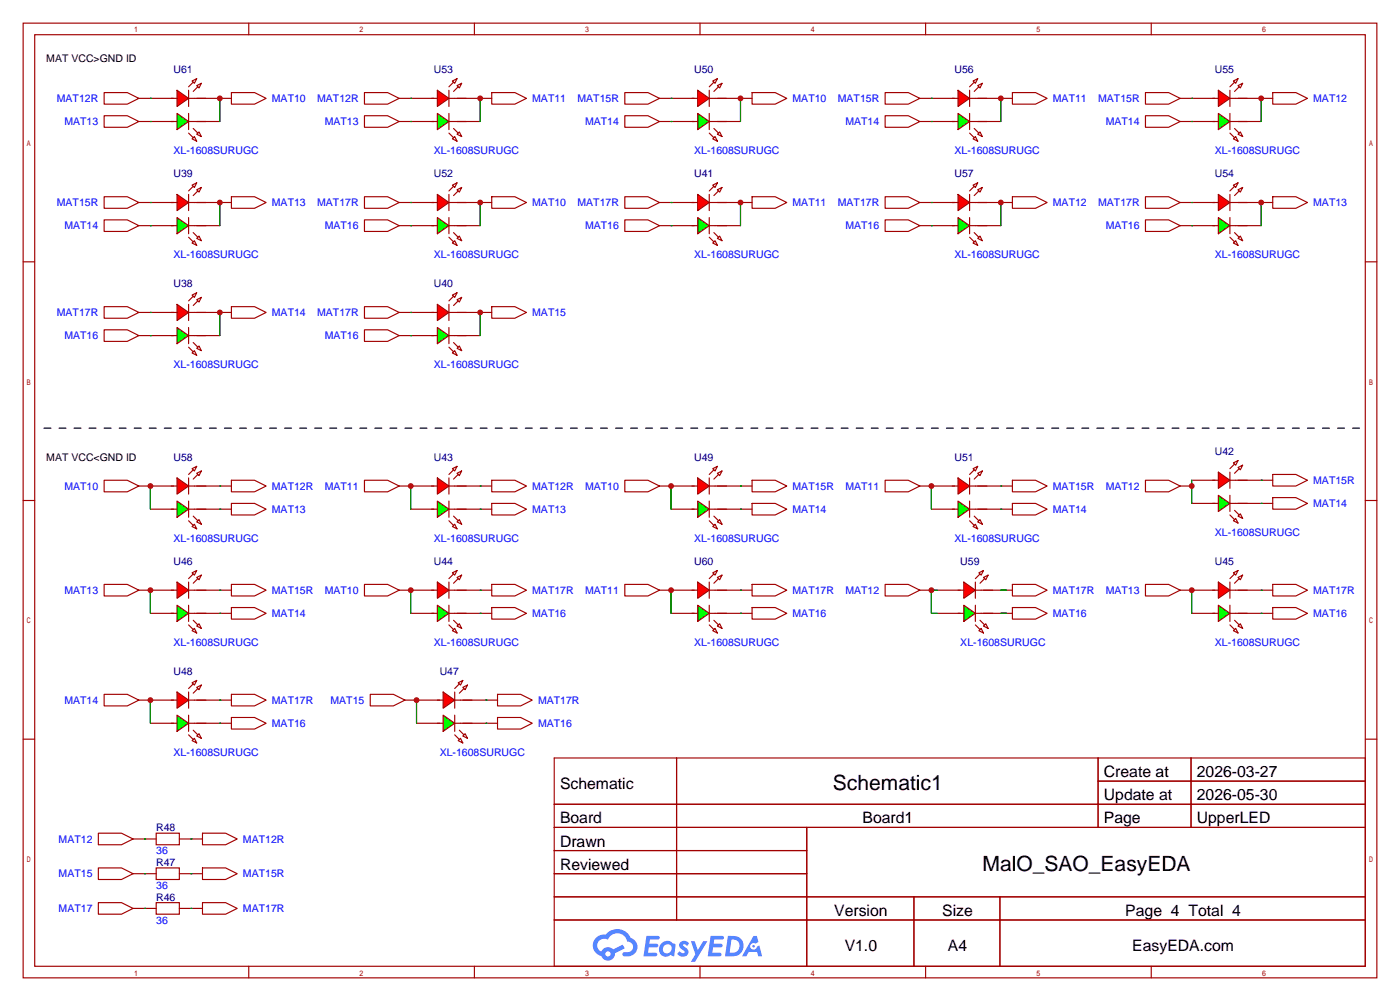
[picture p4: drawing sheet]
<svg xmlns="http://www.w3.org/2000/svg" width="307mm" height="220mm" viewBox="0 0 307 220" stroke-linecap="round" stroke-linejoin="round" font-family="sans-serif">
<g fill="none" stroke="#a10000" stroke-width=".25">
<path d="M5.1 5.1h297.2v209.5h-297.2zM7.6 7.6h292.1v204.5h-292.1zM54.6 5.1v2.5M104.1 5.1v2.5M153.7 5.1v2.5M203.2 5.1v2.5M252.7 5.1v2.5M5.1 57.5h2.5M299.7 57.5h2.6M5.1 109.9h2.5M299.7 109.9h2.6M5.1 162.2h2.5"/>
<path d="M121.7 166.4h178v45.7h-178zM121.7 176.5h178M148.5 166.4v35.5M241.1 166.4v15.2M241.1 171.4h58.6M261.5 166.4v15.2M299.7 162.2h2.6M121.7 181.6h178M121.7 186.7h55.4M121.7 196.8h178M121.7 191.8h55.4M177.1 181.6v30.5"/>
<path d="M200.6 196.8v15.3M219.5 196.8v15.3M54.6 212.1v2.5M104.1 212.1v2.5M121.7 201.9h178M153.7 212.1v2.5M203.2 212.1v2.5M252.7 212.1v2.5"/>
</g>
<g fill="#5487ff">
<path d="M149.4 206.8a1.3 1.3 0 0 1 1.8 .3l-.4 .6a.54 .54 0 0 0-.9-.3l.2 .3a1.28 1.28 0 0 1 .7 2 1.53 1.53 0 0 1-2.1-.3l.5-.6 .8 .4a.31 .31 0 0 0 .3-.2 .31 .31 0 0 0-.3-.4 1.12 1.12 0 0 1-.6-1.8z"/>
<path d="M151.7 206.6h.8l.7 2 1.2-2h.9l-2.7 4.5h-.9l1-1.6z"/>
<path d="M141.9 205.4h2.3a.46 .46 0 0 1 .5 .1 .46 .46 0 0 1 .1 .5l-.4 .2h-1.7l-.2 .9h1.7a.4 .4 0 0 1 .3 .5 .4 .4 0 0 1-.4 .3h-1.7l-.1 1.2h1.3a.46 .46 0 0 1 .5 .1 .46 .46 0 0 1 .1 .5l-.3 .2h-2.6z"/>
<path d="M156 205.4h2.3a.47 .47 0 0 1 .5 .1 .47 .47 0 0 1 .1 .5l-.4 .2h-1.7l-.1 .9h1.6a.4 .4 0 0 1 .3 .5 .4 .4 0 0 1-.4 .3h-1.7l-.1 1.2h1.3a.46 .46 0 0 1 .5 .1 .46 .46 0 0 1 .2 .5l-.4 .2h-2.6z"/>
<path d="M165.4 205.4h.7l.4 1.4-.6 .3a.75 .75 0 0 0-1.2 .3 .75 .75 0 0 0 .5 1.1 .75 .75 0 0 0 1-.7l.5-.3 .6 2.4h-.8l-.3-1h-1.8l-.6 1h-.9z"/>
<path d="M159.8 205.4l-.6 4.5h1.4a2.27 2.27 0 0 0 2.6-2.3 2.27 2.27 0 0 0-2.7-2.2zM160.6 206.2a1.5 1.5 0 0 1 1.8 1.5 1.5 1.5 0 0 1-2 1.4h-.2z"/>
<path d="M145.2 207.1a1.6 1.6 0 0 0-.3 2.2 1.6 1.6 0 0 0 2.3 .2l.8 .4 .3-2.5-.2-.2-.4-.1a1.58 1.58 0 0 0-2.5 0zM145.8 207.6a.98 .98 0 0 1 1.6 .4 .98 .98 0 0 1-1 1.3 .94 .94 0 0 1-.9-.7 .94 .94 0 0 1 .3-1z"/>
<path d="M130.9 205.8a2.37 2.37 0 0 0 1.1 4 1.54 1.54 0 0 0 1.8 1 1.54 1.54 0 0 0 1.2-1.6l2.2-1.1-.5-.7-2.1 1a1.57 1.57 0 0 0-2.6 .5 1.5 1.5 0 0 1-.7-2.1 1.5 1.5 0 0 1 2.2-.5 2.23 2.23 0 0 1 2.2-1.5 2.23 2.23 0 0 1 2 1.9 1.16 1.16 0 0 1 1.3 1.1 1.16 1.16 0 0 1-1.1 1.2h-.7a.47 .47 0 0 0-.6 .4 .47 .47 0 0 0 .5 .5 2.17 2.17 0 0 0 2.5-.9 2.17 2.17 0 0 0-.4-2.7l-.8-.4a3.2 3.2 0 0 0-5.4-.8l-1.1 .1zM132.9 209.4a.6 .6 0 0 1 1.2 0 .6 .6 0 0 1-1.2 0z"/>
<circle cx="165.4" cy="207.7" r=".28"/>
</g>
<path d="M271.3 21.6h2.5" fill="none" stroke="#a10000" stroke-width=".25"/>
<path d="M267.5 19.8l2.5 1.8-2.5 1.8z" fill="#f00" stroke="#a10000" stroke-width=".25"/>
<g fill="none" stroke="#a10000" stroke-width=".25">
<path d="M270 19.8v3.6M270.8 17.8l1-.5-.5 1zM271 18l-1 1M271.8 18.8l1-.5-.5 1zM272 19l-1 1.1M266.2 21.6h1.3M266.2 26.7h1.3M270 24.9v3.5M270 21.6h1.3M270 29.2l1 1M270 26.7h1.3M270.8 30.5l.5-.5 .5 1z"/>
<path d="M271 28.2l1 1M271.8 29.5l.5-.5 .5 1z"/>
</g>
<path d="M267.5 24.9l2.5 1.8-2.5 1.7z" fill="#0f0" stroke="#a10000" stroke-width=".25"/>
<path d="M22.9 20.3h5l2.6 1.3-2.6 1.3h-5zM30.5 21.6h2.5M214.1 21.6h2.6M261.6 26.7h5.1M261.6 21.6h5.1M271.3 26.7h5.6M271.8 21.6h5.1" fill="none" stroke="#a10000" stroke-width=".25"/>
<path d="M210.3 19.8l2.6 1.8-2.6 1.8z" fill="#f00" stroke="#a10000" stroke-width=".25"/>
<g fill="none" stroke="#a10000" stroke-width=".25">
<path d="M212.9 19.8v3.6M213.6 17.8l1-.5-.5 1zM213.9 18l-1 1M214.6 18.8l1-.5-.5 1zM214.9 19l-1 1.1M209 21.6h1.3M209 26.7h1.3M212.9 24.9v3.5M212.9 21.6h1.2M212.9 29.2l1 1M212.9 26.7h1.2M213.6 30.5l.5-.5 .5 1z"/>
<path d="M213.9 28.2l1 1M214.6 29.5l.5-.5 .5 1z"/>
</g>
<path d="M210.3 24.9l2.6 1.8-2.6 1.7z" fill="#0f0" stroke="#a10000" stroke-width=".25"/>
<path d="M99.8 21.6h2.6M204.5 26.7h5M204.5 21.6h5M214.1 26.7h5.6M214.6 21.6h5.1" fill="none" stroke="#a10000" stroke-width=".25"/>
<path d="M96 19.8l2.6 1.8-2.6 1.8z" fill="#f00" stroke="#a10000" stroke-width=".25"/>
<g fill="none" stroke="#a10000" stroke-width=".25">
<path d="M98.6 19.8v3.6M99.3 17.8l1-.5-.5 1zM99.6 18l-1 1M100.3 18.8l1-.5-.5 1zM100.6 19l-1 1.1M94.7 21.6h1.3M94.7 26.7h1.3M98.6 24.9v3.5M98.6 21.6h1.2M98.6 29.2l1 1M98.6 26.7h1.2M99.3 30.5l.5-.5 .5 1z"/>
<path d="M99.6 28.2l1 1M100.3 29.5l.5-.5 .5 1z"/>
</g>
<path d="M96 24.9l2.6 1.8-2.6 1.7z" fill="#0f0" stroke="#a10000" stroke-width=".25"/>
<path d="M42.7 21.6h2.5M90.2 26.7h5M90.2 21.6h5M99.8 26.7h5.6M100.3 21.6h5.1" fill="none" stroke="#a10000" stroke-width=".25"/>
<path d="M38.9 19.8l2.5 1.8-2.5 1.8z" fill="#f00" stroke="#a10000" stroke-width=".25"/>
<g fill="none" stroke="#a10000" stroke-width=".25">
<path d="M41.4 19.8v3.6M42.2 17.8l1-.5-.5 1zM42.4 18l-1 1M43.2 18.8l1-.5-.5 1zM43.4 19l-1 1.1M37.6 21.6h1.3M37.6 26.7h1.3M41.4 24.9v3.5M41.4 21.6h1.3M41.4 29.2l1 1M41.4 26.7h1.3M42.2 30.5l.5-.5 .5 1z"/>
<path d="M42.4 28.2l1 1M43.2 29.5l.5-.5 .5 1z"/>
</g>
<path d="M38.9 24.9l2.5 1.8-2.5 1.7z" fill="#0f0" stroke="#a10000" stroke-width=".25"/>
<path d="M33 26.7h5.1M33 21.6h5.1M42.7 26.7h5.6M43.2 21.6h5.1M157 21.6h2.5" fill="none" stroke="#a10000" stroke-width=".25"/>
<path d="M153.2 19.8l2.5 1.8-2.5 1.8z" fill="#f00" stroke="#a10000" stroke-width=".25"/>
<g fill="none" stroke="#a10000" stroke-width=".25">
<path d="M155.7 19.8v3.6M156.5 17.8l1-.5-.5 1zM156.7 18l-1 1M157.5 18.8l1-.5-.5 1zM157.7 19l-1 1.1M151.9 21.6h1.3M151.9 26.7h1.3M155.7 24.9v3.5M155.7 21.6h1.3M155.7 29.2l1 1M155.7 26.7h1.3M156.5 30.5l.5-.5 .5 1z"/>
<path d="M156.7 28.2l1 1M157.5 29.5l.5-.5 .5 1z"/>
</g>
<path d="M153.2 24.9l2.5 1.8-2.5 1.7z" fill="#0f0" stroke="#a10000" stroke-width=".25"/>
<g fill="none" stroke="#a10000" stroke-width=".25">
<path d="M22.9 25.4h5l2.6 1.3-2.6 1.2h-5zM30.5 26.7h2.5M48.3 21.6h2.5M50.8 20.3h5.1l2.5 1.3-2.5 1.3h-5.1zM80 20.3h5.1l2.5 1.3-2.5 1.3h-5.1zM80 25.4h5.1l2.5 1.3-2.5 1.2h-5.1zM87.6 26.7h2.6M87.6 21.6h2.6M105.4 21.6h2.5M107.9 20.3h5.1l2.6 1.3-2.6 1.3h-5.1zM137.2 20.3h5l2.6 1.3-2.6 1.3h-5zM137.2 25.4h5l2.6 1.3-2.6 1.2h-5z"/>
<path d="M144.8 26.7h7.6M144.8 21.6h7.6M157 26.7h5.6M157.5 21.6h7.6M165.1 20.3h5.1l2.5 1.3-2.5 1.3h-5.1zM194.3 20.3h5.1l2.5 1.3-2.5 1.3h-5.1zM194.3 25.4h5.1l2.5 1.3-2.5 1.2h-5.1zM201.9 26.7h2.6M201.9 21.6h2.6M219.7 21.6h2.5M222.2 20.3h5.1l2.6 1.3-2.6 1.3h-5.1zM251.5 20.3h5l2.6 1.3-2.6 1.3h-5z"/>
<path d="M251.5 25.4h5l2.6 1.3-2.6 1.2h-5zM259.1 26.7h2.5M259.1 21.6h2.5M276.9 21.6h2.5M279.4 20.3h5.1l2.5 1.3-2.5 1.3h-5.1zM42.7 44.4h2.5M21.6 182.9h5.1l2.5 1.2-2.5 1.3h-5.1zM21.6 190.5h5.1l2.5 1.3-2.5 1.2h-5.1zM21.6 198.1h5.1l2.5 1.3-2.5 1.3h-5.1zM29.2 184.1h5.1M29.2 191.8h5.1M29.2 199.4h5.1"/>
<path d="M34.3 182.9h5.1v2.5h-5.1zM34.3 190.5h5.1v2.5h-5.1zM34.3 198.1h5.1v2.6h-5.1zM39.4 184.1h5M39.4 191.8h5M39.4 199.4h5M44.4 182.9h5.1l2.6 1.2-2.6 1.3h-5.1zM44.4 190.5h5.1l2.6 1.3-2.6 1.2h-5.1zM44.4 198.1h5.1l2.6 1.3-2.6 1.3h-5.1z"/>
</g>
<g fill="none" stroke="#008700" stroke-width=".25">
<path d="M33 21.6h.1M33 26.7h.1M48.3 21.6v5.1M90.2 21.6h.1M90.2 26.7h.1M105.4 21.6v5.1M147.3 21.6h.1M147.3 26.7h.1M162.6 21.6v5.1M204.5 21.6h.1M204.5 26.7h.1M219.7 21.6v5.1"/>
<path d="M261.6 21.6h.1M261.6 26.7h.1M276.9 21.6v5.1M31.7 184.1h.1M31.7 191.8h.1M31.7 199.4h.1M41.9 184.1h.1M41.9 191.8h.1M41.9 199.4h.1"/>
</g>
<path d="M38.9 42.7l2.5 1.7-2.5 1.8z" fill="#f00" stroke="#a10000" stroke-width=".25"/>
<g fill="none" stroke="#a10000" stroke-width=".25">
<path d="M37.6 44.4h1.3M37.6 49.5h1.3M41.4 42.7v3.5M41.4 47.8v3.5M41.4 44.4h1.3M41.4 52.1l1 1M41.4 49.5h1.3M42.2 40.6l1-.5-.5 1zM42.2 53.3l.5-.5 .5 1zM42.4 40.9l-1 1M42.4 51.1l1 1M43.2 41.7l1-.6-.5 1.1z"/>
<path d="M43.4 41.9l-1 1M43.7 51.8l.5 1-1-.5z"/>
</g>
<path d="M38.9 47.8l2.5 1.7-2.5 1.8z" fill="#0f0" stroke="#a10000" stroke-width=".25"/>
<path d="M22.9 43.2h5l2.6 1.2-2.6 1.3h-5zM22.9 48.3h5l2.6 1.2-2.6 1.3h-5zM30.5 49.5h7.6M30.5 44.4h7.6M42.7 49.5h5.6M43.2 44.4h7.6M50.8 43.2h5.1l2.5 1.2-2.5 1.3h-5.1zM99.8 44.4h2.6" fill="none" stroke="#a10000" stroke-width=".25"/>
<path d="M33 44.4h.1M33 49.5h.1M48.3 44.4v5.1" fill="none" stroke="#008700" stroke-width=".25"/>
<path d="M96 42.7l2.6 1.7-2.6 1.8z" fill="#f00" stroke="#a10000" stroke-width=".25"/>
<g fill="none" stroke="#a10000" stroke-width=".25">
<path d="M94.7 44.4h1.3M94.7 49.5h1.3M98.6 42.7v3.5M98.6 47.8v3.5M98.6 44.4h1.2M98.6 52.1l1 1M98.6 49.5h1.2M99.3 40.6l1-.5-.5 1zM99.3 53.3l.5-.5 .5 1zM99.6 40.9l-1 1M99.6 51.1l1 1M100.3 41.7l1-.6-.5 1.1z"/>
<path d="M100.3 52.3l.5-.5 .5 1zM100.6 41.9l-1 1"/>
</g>
<path d="M96 47.8l2.6 1.7-2.6 1.8z" fill="#0f0" stroke="#a10000" stroke-width=".25"/>
<path d="M80 43.2h5.1l2.5 1.2-2.5 1.3h-5.1zM80 48.3h5.1l2.5 1.2-2.5 1.3h-5.1zM87.6 49.5h7.6M87.6 44.4h7.6M99.8 49.5h5.6M100.3 44.4h7.6M107.9 43.2h5.1l2.6 1.2-2.6 1.3h-5.1zM157 44.4h2.5" fill="none" stroke="#a10000" stroke-width=".25"/>
<path d="M90.2 44.4h.1M90.2 49.5h.1M105.4 44.4v5.1" fill="none" stroke="#008700" stroke-width=".25"/>
<path d="M153.2 42.7l2.5 1.7-2.5 1.8z" fill="#f00" stroke="#a10000" stroke-width=".25"/>
<g fill="none" stroke="#a10000" stroke-width=".25">
<path d="M151.9 44.4h1.3M151.9 49.5h1.3M155.7 42.7v3.5M155.7 47.8v3.5M155.7 44.4h1.3M155.7 52.1l1 1M155.7 49.5h1.3M156.5 40.6l1-.5-.5 1zM156.5 53.3l.5-.5 .5 1zM156.7 40.9l-1 1M156.7 51.1l1 1M157.5 41.7l1-.6-.5 1.1z"/>
<path d="M157.5 52.3l.5-.5 .5 1zM157.7 41.9l-1 1"/>
</g>
<path d="M153.2 47.8l2.5 1.7-2.5 1.8z" fill="#0f0" stroke="#a10000" stroke-width=".25"/>
<path d="M137.2 43.2h5l2.6 1.2-2.6 1.3h-5zM137.2 48.3h5l2.6 1.2-2.6 1.3h-5zM144.8 49.5h7.6M144.8 44.4h7.6M157 49.5h5.6M157.5 44.4h7.6M165.1 43.2h5.1l2.5 1.2-2.5 1.3h-5.1zM214.1 44.4h2.6" fill="none" stroke="#a10000" stroke-width=".25"/>
<path d="M147.3 44.4h.1M147.3 49.5h.1M162.6 44.4v5.1" fill="none" stroke="#008700" stroke-width=".25"/>
<path d="M210.3 42.7l2.6 1.7-2.6 1.8z" fill="#f00" stroke="#a10000" stroke-width=".25"/>
<g fill="none" stroke="#a10000" stroke-width=".25">
<path d="M209 44.4h1.3M209 49.5h1.3M212.9 42.7v3.5M212.9 47.8v3.5M212.9 44.4h1.2M212.9 52.1l1 1M212.9 49.5h1.2M213.6 40.6l1-.5-.5 1zM213.6 53.3l.5-.5 .5 1zM213.9 40.9l-1 1M213.9 51.1l1 1M214.6 41.7l1-.6-.5 1.1z"/>
<path d="M214.6 52.3l.5-.5 .5 1zM214.9 41.9l-1 1"/>
</g>
<path d="M210.3 47.8l2.6 1.7-2.6 1.8z" fill="#0f0" stroke="#a10000" stroke-width=".25"/>
<path d="M194.3 43.2h5.1l2.5 1.2-2.5 1.3h-5.1zM194.3 48.3h5.1l2.5 1.2-2.5 1.3h-5.1zM201.9 49.5h7.6M201.9 44.4h7.6M214.1 49.5h5.6M214.6 44.4h7.6M222.2 43.2h5.1l2.6 1.2-2.6 1.3h-5.1zM271.3 44.4h2.5" fill="none" stroke="#a10000" stroke-width=".25"/>
<path d="M204.5 44.4h.1M204.5 49.5h.1M219.7 44.4v5.1" fill="none" stroke="#008700" stroke-width=".25"/>
<path d="M267.5 42.7l2.5 1.7-2.5 1.8z" fill="#f00" stroke="#a10000" stroke-width=".25"/>
<g fill="none" stroke="#a10000" stroke-width=".25">
<path d="M266.2 44.4h1.3M266.2 49.5h1.3M270 42.7v3.5M270 47.8v3.5M270 44.4h1.3M270 52.1l1 1M270 49.5h1.3M270.8 40.6l1-.5-.5 1zM270.8 53.3l.5-.5 .5 1zM271 40.9l-1 1M271 51.1l1 1M271.8 41.7l1-.6-.5 1.1z"/>
<path d="M271.8 52.3l.5-.5 .5 1zM272 41.9l-1 1"/>
</g>
<path d="M267.5 47.8l2.5 1.7-2.5 1.8z" fill="#0f0" stroke="#a10000" stroke-width=".25"/>
<path d="M251.5 43.2h5l2.6 1.2-2.6 1.3h-5zM251.5 48.3h5l2.6 1.2-2.6 1.3h-5zM259.1 49.5h7.6M259.1 44.4h7.6M271.3 49.5h5.6M271.8 44.4h7.6M279.4 43.2h5.1l2.5 1.2-2.5 1.3h-5.1zM42.7 68.6h2.5" fill="none" stroke="#a10000" stroke-width=".25"/>
<path d="M261.6 44.4h.1M261.6 49.5h.1M276.9 44.4v5.1" fill="none" stroke="#008700" stroke-width=".25"/>
<path d="M38.9 66.8l2.5 1.8-2.5 1.8z" fill="#f00" stroke="#a10000" stroke-width=".25"/>
<g fill="none" stroke="#a10000" stroke-width=".25">
<path d="M37.6 68.6h1.3M37.6 73.7h1.3M41.4 66.8v3.6M41.4 71.9v3.5M41.4 68.6h1.3M41.4 76.2l1 1M41.4 73.7h1.3M42.2 64.8l1-.5-.5 1zM42.2 77.5l.5-.5 .5 1zM42.4 65l-1 1M42.4 75.2l1 1M43.2 65.8l1-.5-.5 1z"/>
<path d="M43.4 66l-1 1.1M43.7 75.9l.5 1.1-1-.5z"/>
</g>
<path d="M38.9 71.9l2.5 1.8-2.5 1.7z" fill="#0f0" stroke="#a10000" stroke-width=".25"/>
<path d="M22.9 67.3h5l2.6 1.3-2.6 1.2h-5zM22.9 72.4h5l2.6 1.3-2.6 1.2h-5zM30.5 73.7h7.6M30.5 68.6h7.6M42.7 73.7h5.6M43.2 68.6h7.6M50.8 67.3h5.1l2.5 1.3-2.5 1.2h-5.1zM99.8 68.6h2.6" fill="none" stroke="#a10000" stroke-width=".25"/>
<path d="M33 68.6h.1M33 73.7h.1M48.3 68.6v5.1" fill="none" stroke="#008700" stroke-width=".25"/>
<path d="M96 66.8l2.6 1.8-2.6 1.8z" fill="#f00" stroke="#a10000" stroke-width=".25"/>
<g fill="none" stroke="#a10000" stroke-width=".25">
<path d="M94.7 68.6h1.3M94.7 73.7h1.3M98.6 66.8v3.6M98.6 71.9v3.5M98.6 68.6h1.2M98.6 76.2l1 1M98.6 73.7h1.2M99.3 64.8l1-.5-.5 1zM99.3 77.5l.5-.5 .5 1zM99.6 65l-1 1M99.6 75.2l1 1M100.3 65.8l1-.5-.5 1z"/>
<path d="M100.3 76.5l.5-.6 .5 1.1zM100.6 66l-1 1.1"/>
</g>
<path d="M96 71.9l2.6 1.8-2.6 1.7z" fill="#0f0" stroke="#a10000" stroke-width=".25"/>
<path d="M80 67.3h5.1l2.5 1.3-2.5 1.2h-5.1zM80 72.4h5.1l2.5 1.3-2.5 1.2h-5.1zM87.6 73.7h7.6M87.6 68.6h7.6M99.8 73.7h5.6M100.3 68.6h7.6M107.9 67.3h5.1l2.6 1.3-2.6 1.2h-5.1zM42.7 106.7h2.5" fill="none" stroke="#a10000" stroke-width=".25"/>
<path d="M90.2 68.6h.1M90.2 73.7h.1M105.4 68.6v5.1" fill="none" stroke="#008700" stroke-width=".25"/>
<path d="M38.9 104.9l2.5 1.8-2.5 1.8z" fill="#f00" stroke="#a10000" stroke-width=".25"/>
<g fill="none" stroke="#a10000" stroke-width=".25">
<path d="M37.6 106.7h1.3M37.6 111.8h1.3M41.4 104.9v3.6M41.4 110v3.5M41.4 106.7h1.3M41.4 114.3l1 1M41.4 111.8h1.3M42.2 102.9l1-.5-.5 1zM42.2 115.6l.5-.5 .5 1zM42.4 103.1l-1 1M42.4 113.3l1 1M43.2 103.9l1-.5-.5 1z"/>
<path d="M43.4 104.1l-1 1.1M43.7 114l.5 1.1-1-.5z"/>
</g>
<path d="M38.9 110l2.5 1.8-2.5 1.7z" fill="#0f0" stroke="#a10000" stroke-width=".25"/>
<path d="M22.9 105.4h5l2.6 1.3-2.6 1.2h-5zM30.5 106.7h7.6M33 111.8h5.1M42.7 111.8h8.1M43.2 106.7h7.6M50.8 105.4h5.1l2.5 1.3-2.5 1.2h-5.1zM50.8 110.5h5.1l2.5 1.3-2.5 1.2h-5.1zM99.8 106.7h2.6" fill="none" stroke="#a10000" stroke-width=".25"/>
<path d="M33 106.7v5.1M48.3 106.7h.1M48.3 111.8h.1" fill="none" stroke="#008700" stroke-width=".25"/>
<path d="M96 104.9l2.6 1.8-2.6 1.8z" fill="#f00" stroke="#a10000" stroke-width=".25"/>
<g fill="none" stroke="#a10000" stroke-width=".25">
<path d="M94.7 106.7h1.3M94.7 111.8h1.3M98.6 104.9v3.6M98.6 110v3.5M98.6 106.7h1.2M98.6 114.3l1 1M98.6 111.8h1.2M99.3 102.9l1-.5-.5 1zM99.3 115.6l.5-.5 .5 1zM99.6 103.1l-1 1M99.6 113.3l1 1M100.3 103.9l1-.5-.5 1z"/>
<path d="M100.3 114.6l.5-.6 .5 1.1zM100.6 104.1l-1 1.1"/>
</g>
<path d="M96 110l2.6 1.8-2.6 1.7z" fill="#0f0" stroke="#a10000" stroke-width=".25"/>
<path d="M80 105.4h5.1l2.5 1.3-2.5 1.2h-5.1zM87.6 106.7h7.6M90.2 111.8h5M99.8 111.8h8.1M100.3 106.7h7.6M107.9 105.4h5.1l2.6 1.3-2.6 1.2h-5.1zM107.9 110.5h5.1l2.6 1.3-2.6 1.2h-5.1zM157 106.7h2.5" fill="none" stroke="#a10000" stroke-width=".25"/>
<path d="M90.2 106.7v5.1M105.4 106.7h.1M105.4 111.8h.1" fill="none" stroke="#008700" stroke-width=".25"/>
<path d="M153.2 104.9l2.5 1.8-2.5 1.8z" fill="#f00" stroke="#a10000" stroke-width=".25"/>
<g fill="none" stroke="#a10000" stroke-width=".25">
<path d="M151.9 106.7h1.3M151.9 111.8h1.3M155.7 104.9v3.6M155.7 110v3.5M155.7 106.7h1.3M155.7 114.3l1 1M155.7 111.8h1.3M156.5 102.9l1-.5-.5 1zM156.5 115.6l.5-.5 .5 1zM156.7 103.1l-1 1M156.7 113.3l1 1M157.5 103.9l1-.5-.5 1z"/>
<path d="M157.5 114.6l.5-.6 .5 1.1zM157.7 104.1l-1 1.1"/>
</g>
<path d="M153.2 110l2.5 1.8-2.5 1.7z" fill="#0f0" stroke="#a10000" stroke-width=".25"/>
<path d="M137.2 105.4h5l2.6 1.3-2.6 1.2h-5zM144.8 106.7h7.6M147.3 111.8h5.1M157 111.8h8.1M157.5 106.7h7.6M165.1 105.4h5.1l2.5 1.3-2.5 1.2h-5.1zM165.1 110.5h5.1l2.5 1.3-2.5 1.2h-5.1zM214.1 106.7h2.6" fill="none" stroke="#a10000" stroke-width=".25"/>
<path d="M147.3 106.7v5.1M162.6 106.7h.1M162.6 111.8h.1" fill="none" stroke="#008700" stroke-width=".25"/>
<path d="M210.3 104.9l2.6 1.8-2.6 1.8z" fill="#f00" stroke="#a10000" stroke-width=".25"/>
<g fill="none" stroke="#a10000" stroke-width=".25">
<path d="M209 106.7h1.3M209 111.8h1.3M212.9 104.9v3.6M212.9 110v3.5M212.9 106.7h1.2M212.9 114.3l1 1M212.9 111.8h1.2M213.6 102.9l1-.5-.5 1zM213.6 115.6l.5-.5 .5 1zM213.9 103.1l-1 1M213.9 113.3l1 1M214.6 103.9l1-.5-.5 1z"/>
<path d="M214.6 114.6l.5-.6 .5 1.1zM214.9 104.1l-1 1.1"/>
</g>
<path d="M210.3 110l2.6 1.8-2.6 1.7z" fill="#0f0" stroke="#a10000" stroke-width=".25"/>
<path d="M194.3 105.4h5.1l2.5 1.3-2.5 1.2h-5.1zM201.9 106.7h7.6M204.5 111.8h5M214.1 111.8h8.1M214.6 106.7h7.6M222.2 105.4h5.1l2.6 1.3-2.6 1.2h-5.1zM222.2 110.5h5.1l2.6 1.3-2.6 1.2h-5.1zM271.3 105.4h2.5" fill="none" stroke="#a10000" stroke-width=".25"/>
<path d="M204.5 106.7v5.1M219.7 106.7h.1M219.7 111.8h.1" fill="none" stroke="#008700" stroke-width=".25"/>
<path d="M267.5 103.6l2.5 1.8-2.5 1.8z" fill="#f00" stroke="#a10000" stroke-width=".25"/>
<g fill="none" stroke="#a10000" stroke-width=".25">
<path d="M266.2 105.4h1.3M266.2 110.5h1.3M270 103.6v3.6M270 108.7v3.6M270 105.4h1.3M270 113l1 1M270 110.5h1.3M270.8 101.6l1-.5-.5 1zM271 101.9l-1 1M271 112l1 1M271.3 113.8l.5 1-1-.5zM271.8 102.6l1-.5-.5 1z"/>
<path d="M272 102.9l-1 1M272.3 112.8l.5 1-1-.5z"/>
</g>
<path d="M267.5 108.7l2.5 1.8-2.5 1.8z" fill="#0f0" stroke="#a10000" stroke-width=".25"/>
<path d="M251.5 105.4h5l2.6 1.3-2.6 1.2h-5zM259.1 106.7h2.5M261.6 110.5h5.1M261.6 105.4h5.1M271.3 110.5h8.1M271.8 105.4h7.6M279.4 104.1h5.1l2.5 1.3-2.5 1.3h-5.1zM279.4 109.2h5.1l2.5 1.3-2.5 1.3h-5.1zM42.7 129.5h2.5" fill="none" stroke="#a10000" stroke-width=".25"/>
<path d="M261.6 105.4v5.1M276.9 105.4h.1M276.9 110.5h.1" fill="none" stroke="#008700" stroke-width=".25"/>
<path d="M38.9 127.8l2.5 1.7-2.5 1.8z" fill="#f00" stroke="#a10000" stroke-width=".25"/>
<g fill="none" stroke="#a10000" stroke-width=".25">
<path d="M37.6 129.5h1.3M37.6 134.6h1.3M41.4 127.8v3.5M41.4 132.8v3.6M41.4 129.5h1.3M41.4 137.2l1 1M41.4 134.6h1.3M42.2 125.7l1-.5-.5 1zM42.2 138.4l.5-.5 .5 1zM42.4 126l-1 1M42.4 136.1l1 1.1M43.2 126.7l1-.5-.5 1.1z"/>
<path d="M43.4 127l-1 1M43.7 136.9l.5 1-1-.5z"/>
</g>
<path d="M38.9 132.8l2.5 1.8-2.5 1.8z" fill="#0f0" stroke="#a10000" stroke-width=".25"/>
<path d="M22.9 128.3h5l2.6 1.2-2.6 1.3h-5zM30.5 129.5h7.6M33 134.6h5.1M42.7 134.6h8.1M43.2 129.5h7.6M50.8 128.3h5.1l2.5 1.2-2.5 1.3h-5.1zM50.8 133.3h5.1l2.5 1.3-2.5 1.3h-5.1zM99.8 129.5h2.6" fill="none" stroke="#a10000" stroke-width=".25"/>
<path d="M33 129.5v5.1M48.3 129.5h.1M48.3 134.6h.1" fill="none" stroke="#008700" stroke-width=".25"/>
<path d="M96 127.8l2.6 1.7-2.6 1.8z" fill="#f00" stroke="#a10000" stroke-width=".25"/>
<g fill="none" stroke="#a10000" stroke-width=".25">
<path d="M94.7 129.5h1.3M94.7 134.6h1.3M98.6 127.8v3.5M98.6 132.8v3.6M98.6 129.5h1.2M98.6 137.2l1 1M98.6 134.6h1.2M99.3 125.7l1-.5-.5 1zM99.3 138.4l.5-.5 .5 1zM99.6 126l-1 1M99.6 136.1l1 1.1M100.3 126.7l1-.5-.5 1.1z"/>
<path d="M100.3 137.4l.5-.5 .5 1zM100.6 127l-1 1"/>
</g>
<path d="M96 132.8l2.6 1.8-2.6 1.8z" fill="#0f0" stroke="#a10000" stroke-width=".25"/>
<path d="M80 128.3h5.1l2.5 1.2-2.5 1.3h-5.1zM87.6 129.5h7.6M90.2 134.6h5M99.8 134.6h8.1M100.3 129.5h7.6M107.9 128.3h5.1l2.6 1.2-2.6 1.3h-5.1zM107.9 133.3h5.1l2.6 1.3-2.6 1.3h-5.1zM157 129.5h2.5" fill="none" stroke="#a10000" stroke-width=".25"/>
<path d="M90.2 129.5v5.1M105.4 129.5h.1M105.4 134.6h.1" fill="none" stroke="#008700" stroke-width=".25"/>
<path d="M153.2 127.8l2.5 1.7-2.5 1.8z" fill="#f00" stroke="#a10000" stroke-width=".25"/>
<g fill="none" stroke="#a10000" stroke-width=".25">
<path d="M151.9 129.5h1.3M151.9 134.6h1.3M155.7 127.8v3.5M155.7 132.8v3.6M155.7 129.5h1.3M155.7 137.2l1 1M155.7 134.6h1.3M156.5 125.7l1-.5-.5 1zM156.5 138.4l.5-.5 .5 1zM156.7 126l-1 1M156.7 136.1l1 1.1M157.5 126.7l1-.5-.5 1.1z"/>
<path d="M157.5 137.4l.5-.5 .5 1zM157.7 127l-1 1"/>
</g>
<path d="M153.2 132.8l2.5 1.8-2.5 1.8z" fill="#0f0" stroke="#a10000" stroke-width=".25"/>
<path d="M137.2 128.3h5l2.6 1.2-2.6 1.3h-5zM144.8 129.5h7.6M147.3 134.6h5.1M157 134.6h8.1M157.5 129.5h7.6M165.1 128.3h5.1l2.5 1.2-2.5 1.3h-5.1zM165.1 133.3h5.1l2.5 1.3-2.5 1.3h-5.1zM215.4 129.5h2.5" fill="none" stroke="#a10000" stroke-width=".25"/>
<path d="M147.3 129.5v5.1M162.6 129.5h.1M162.6 134.6h.1" fill="none" stroke="#008700" stroke-width=".25"/>
<path d="M211.6 127.8l2.5 1.7-2.5 1.8z" fill="#f00" stroke="#a10000" stroke-width=".25"/>
<g fill="none" stroke="#a10000" stroke-width=".25">
<path d="M210.3 129.5h1.3M210.3 134.6h1.3M214.1 127.8v3.5M214.1 132.8v3.6M214.1 129.5h1.3M214.1 137.2l1 1M214.1 134.6h1.3M214.9 125.7l1-.5-.5 1zM214.9 138.4l.5-.5 .5 1zM215.1 126l-1 1M215.1 136.1l1.1 1.1M215.9 126.7l1-.5-.5 1.1z"/>
<path d="M215.9 137.4l.5-.5 .5 1zM216.2 127l-1.1 1"/>
</g>
<path d="M211.6 132.8l2.5 1.8-2.5 1.8z" fill="#0f0" stroke="#a10000" stroke-width=".25"/>
<path d="M194.3 128.3h5.1l2.5 1.2-2.5 1.3h-5.1zM201.9 129.5h2.6M205.7 134.6h5.1M205.7 129.5h5.1M215.4 134.6h6.8M215.9 129.5h6.3M222.2 128.3h5.1l2.6 1.2-2.6 1.3h-5.1zM222.2 133.3h5.1l2.6 1.3-2.6 1.3h-5.1zM271.3 129.5h2.5" fill="none" stroke="#a10000" stroke-width=".25"/>
<path d="M205.7 129.5h-1.2v5.1h1.2M219.7 134.6h1.3M219.7 129.5h1.3" fill="none" stroke="#008700" stroke-width=".25"/>
<path d="M267.5 127.8l2.5 1.7-2.5 1.8z" fill="#f00" stroke="#a10000" stroke-width=".25"/>
<g fill="none" stroke="#a10000" stroke-width=".25">
<path d="M266.2 129.5h1.3M266.2 134.6h1.3M270 127.8v3.5M270 132.8v3.6M270 129.5h1.3M270 137.2l1 1M270 134.6h1.3M270.8 125.7l1-.5-.5 1zM270.8 138.4l.5-.5 .5 1zM271 126l-1 1M271 136.1l1 1.1M271.8 126.7l1-.5-.5 1.1z"/>
<path d="M271.8 137.4l.5-.5 .5 1zM272 127l-1 1"/>
</g>
<path d="M267.5 132.8l2.5 1.8-2.5 1.8z" fill="#0f0" stroke="#a10000" stroke-width=".25"/>
<path d="M251.5 128.3h5l2.6 1.2-2.6 1.3h-5zM259.1 129.5h7.6M261.6 134.6h5.1M271.3 134.6h8.1M271.8 129.5h7.6M279.4 128.3h5.1l2.5 1.2-2.5 1.3h-5.1zM279.4 133.3h5.1l2.5 1.3-2.5 1.3h-5.1zM42.7 153.7h2.5" fill="none" stroke="#a10000" stroke-width=".25"/>
<path d="M261.6 129.5v5.1M276.9 129.5h.1M276.9 134.6h.1" fill="none" stroke="#008700" stroke-width=".25"/>
<path d="M38.9 151.9l2.5 1.8-2.5 1.7z" fill="#f00" stroke="#a10000" stroke-width=".25"/>
<g fill="none" stroke="#a10000" stroke-width=".25">
<path d="M37.6 153.7h1.3M37.6 158.7h1.3M41.4 151.9v3.5M41.4 157v3.5M41.4 153.7h1.3M41.4 158.7h1.3M42.2 149.9l1-.5-.5 1zM42.4 150.1l-1 1M43.2 150.9l1-.5-.5 1zM43.4 151.1l-1 1M41.4 161.3l1 1M42.4 160.3l1 1"/>
<path d="M42.7 162.1l.5 1-1-.5zM43.7 161l.5 1.1-1-.6z"/>
</g>
<path d="M38.9 157l2.5 1.7-2.5 1.8z" fill="#0f0" stroke="#a10000" stroke-width=".25"/>
<path d="M22.9 152.4h5l2.6 1.3-2.6 1.2h-5zM30.5 153.7h7.6M33 158.7h5.1M42.7 158.7h8.1M43.2 153.7h7.6M50.8 152.4h5.1l2.5 1.3-2.5 1.2h-5.1zM50.8 157.5h5.1l2.5 1.2-2.5 1.3h-5.1zM101.1 153.7h2.5" fill="none" stroke="#a10000" stroke-width=".25"/>
<path d="M33 153.7v5M48.3 153.7h.1M48.3 158.7h.1" fill="none" stroke="#008700" stroke-width=".25"/>
<path d="M97.3 151.9l2.5 1.8-2.5 1.7z" fill="#f00" stroke="#a10000" stroke-width=".25"/>
<g fill="none" stroke="#a10000" stroke-width=".25">
<path d="M96 153.7h1.3M96 158.7h1.3M99.8 151.9v3.5M99.8 157v3.5M99.8 153.7h1.3M99.8 158.7h1.3M100.6 149.9l1-.5-.5 1zM100.8 150.1l-1 1M101.6 150.9l1-.5-.5 1zM101.9 151.1l-1.1 1M99.8 161.3l1 1M100.6 162.6l.5-.5 .5 1z"/>
<path d="M100.8 160.3l1.1 1M101.6 161.5l.5-.5 .5 1.1z"/>
</g>
<path d="M97.3 157l2.5 1.7-2.5 1.8z" fill="#0f0" stroke="#a10000" stroke-width=".25"/>
<path d="M81.3 152.4h5.1l2.5 1.3-2.5 1.2h-5.1zM88.9 153.7h7.6M91.4 158.7h5.1M101.1 158.7h8.1M101.6 153.7h7.6M109.2 152.4h5.1l2.5 1.3-2.5 1.2h-5.1zM109.2 157.5h5.1l2.5 1.2-2.5 1.3h-5.1z" fill="none" stroke="#a10000" stroke-width=".25"/>
<path d="M91.4 153.7v5M106.7 153.7h.1M106.7 158.7h.1" fill="none" stroke="#008700" stroke-width=".25"/>
<path d="M298.4 94h-289.5" fill="none" stroke="#000" stroke-width=".25" stroke-dasharray="1.5 1.8"/>
<g fill="#c00">
<circle cx="48.3" cy="21.6" r=".63"/>
<circle cx="105.4" cy="21.6" r=".63"/>
<circle cx="162.6" cy="21.6" r=".63"/>
<circle cx="219.7" cy="21.6" r=".63"/>
<circle cx="276.9" cy="21.6" r=".63"/>
<circle cx="48.3" cy="44.4" r=".63"/>
<circle cx="105.4" cy="44.4" r=".63"/>
<circle cx="162.6" cy="44.4" r=".63"/>
<circle cx="219.7" cy="44.4" r=".63"/>
<circle cx="276.9" cy="44.4" r=".63"/>
<circle cx="48.3" cy="68.6" r=".63"/>
<circle cx="105.4" cy="68.6" r=".63"/>
<circle cx="33" cy="106.7" r=".63"/>
<circle cx="90.2" cy="106.7" r=".63"/>
<circle cx="147.3" cy="106.7" r=".63"/>
<circle cx="204.5" cy="106.7" r=".63"/>
<circle cx="261.6" cy="106.7" r=".63"/>
<circle cx="33" cy="129.5" r=".63"/>
<circle cx="90.2" cy="129.5" r=".63"/>
<circle cx="147.3" cy="129.5" r=".63"/>
<circle cx="204.5" cy="129.5" r=".63"/>
<circle cx="261.6" cy="129.5" r=".63"/>
<circle cx="33" cy="153.7" r=".63"/>
<circle cx="91.4" cy="153.7" r=".63"/>
</g>
<g font-size="4.6">
<text x="182.9" y="173.5">Schematic1</text>
<text x="215.7" y="191.3">MalO_SAO_EasyEDA</text>
</g>
<g font-size="3.5">
<text x="122.9" y="173.1">Schematic</text>
<text x="242.3" y="170.6">Create at</text>
<text x="262.7" y="170.6">2026-03-27</text>
<text x="242.3" y="175.7">Update at</text>
<text x="262.7" y="175.7">2026-05-30</text>
<text x="122.9" y="180.7">Board</text>
<text x="122.9" y="185.8">Drawn</text>
<text x="189.3" y="180.7">Board1</text>
<text x="242.3" y="180.7">Page</text>
<text x="262.7" y="180.7">UpperLED</text>
<text x="122.9" y="190.9">Reviewed</text>
<text x="183.1" y="201.1">Version</text>
<text x="206.8" y="201.1">Size</text>
<text x="247" y="201.1">Page 4 Total 4</text>
<text x="185.4" y="208.7">V1.0</text>
<text x="208.1" y="208.7">A4</text>
<text x="248.6" y="208.7">EasyEDA.com</text>
</g>
<g font-size="2.3">
<text x="10.2" y="13.5">MAT VCC&gt;GND ID</text>
<text x="10.2" y="101.1">MAT VCC&lt;GND ID</text>
</g>
<g font-size="2.3" fill="#000080">
<text x="38.1" y="16">U61</text>
<text x="95.2" y="16">U53</text>
<text x="152.4" y="16">U50</text>
<text x="209.5" y="16">U56</text>
<text x="266.7" y="16">U55</text>
<text x="38.1" y="38.9">U39</text>
<text x="95.2" y="38.9">U52</text>
<text x="152.4" y="38.9">U41</text>
<text x="209.5" y="38.9">U57</text>
<text x="266.7" y="38.9">U54</text>
<text x="38.1" y="63">U38</text>
<text x="95.2" y="63">U40</text>
<text x="38.1" y="101.1">U58</text>
<text x="95.2" y="101.1">U43</text>
<text x="152.4" y="101.1">U49</text>
<text x="209.5" y="101.1">U51</text>
<text x="266.7" y="99.9">U42</text>
<text x="38.1" y="124">U46</text>
<text x="95.2" y="124">U44</text>
<text x="152.4" y="124">U60</text>
<text x="210.8" y="124">U59</text>
<text x="266.7" y="124">U45</text>
<text x="38.1" y="148.1">U48</text>
<text x="96.5" y="148.1">U47</text>
<text x="34.3" y="182.4">R48</text>
<text x="34.3" y="190">R47</text>
<text x="34.3" y="197.7">R46</text>
</g>
<g font-size="2.3" fill="#00f">
<text x="12.5" y="22.4">MAT12R</text>
<text x="59.7" y="22.4">MAT10</text>
<text x="69.6" y="22.4">MAT12R</text>
<text x="116.8" y="22.4">MAT11</text>
<text x="126.8" y="22.4">MAT15R</text>
<text x="174" y="22.4">MAT10</text>
<text x="183.9" y="22.4">MAT15R</text>
<text x="231.1" y="22.4">MAT11</text>
<text x="241.1" y="22.4">MAT15R</text>
<text x="288.3" y="22.4">MAT12</text>
<text x="14.1" y="27.5">MAT13</text>
<text x="71.3" y="27.5">MAT13</text>
<text x="128.4" y="27.5">MAT14</text>
<text x="185.6" y="27.5">MAT14</text>
<text x="242.7" y="27.5">MAT14</text>
<text x="38.1" y="33.8">XL-1608SURUGC</text>
<text x="95.2" y="33.8">XL-1608SURUGC</text>
<text x="152.4" y="33.8">XL-1608SURUGC</text>
<text x="209.5" y="33.8">XL-1608SURUGC</text>
<text x="266.7" y="33.8">XL-1608SURUGC</text>
<text x="12.5" y="45.3">MAT15R</text>
<text x="59.7" y="45.3">MAT13</text>
<text x="69.6" y="45.3">MAT17R</text>
<text x="116.8" y="45.3">MAT10</text>
<text x="126.8" y="45.3">MAT17R</text>
<text x="174" y="45.3">MAT11</text>
<text x="183.9" y="45.3">MAT17R</text>
<text x="231.1" y="45.3">MAT12</text>
<text x="241.1" y="45.3">MAT17R</text>
<text x="288.3" y="45.3">MAT13</text>
<text x="14.1" y="50.3">MAT14</text>
<text x="71.3" y="50.3">MAT16</text>
<text x="128.4" y="50.3">MAT16</text>
<text x="185.6" y="50.3">MAT16</text>
<text x="242.7" y="50.3">MAT16</text>
<text x="38.1" y="56.7">XL-1608SURUGC</text>
<text x="95.2" y="56.7">XL-1608SURUGC</text>
<text x="152.4" y="56.7">XL-1608SURUGC</text>
<text x="209.5" y="56.7">XL-1608SURUGC</text>
<text x="266.7" y="56.7">XL-1608SURUGC</text>
<text x="12.5" y="69.4">MAT17R</text>
<text x="59.7" y="69.4">MAT14</text>
<text x="69.6" y="69.4">MAT17R</text>
<text x="116.8" y="69.4">MAT15</text>
<text x="14.1" y="74.5">MAT16</text>
<text x="71.3" y="74.5">MAT16</text>
<text x="38.1" y="80.8">XL-1608SURUGC</text>
<text x="95.2" y="80.8">XL-1608SURUGC</text>
<text x="14.1" y="107.5">MAT10</text>
<text x="59.7" y="107.5">MAT12R</text>
<text x="71.3" y="107.5">MAT11</text>
<text x="116.8" y="107.5">MAT12R</text>
<text x="128.4" y="107.5">MAT10</text>
<text x="174" y="107.5">MAT15R</text>
<text x="185.6" y="107.5">MAT11</text>
<text x="231.1" y="107.5">MAT15R</text>
<text x="242.7" y="107.5">MAT12</text>
<text x="288.3" y="106.2">MAT15R</text>
<text x="59.7" y="112.6">MAT13</text>
<text x="116.8" y="112.6">MAT13</text>
<text x="174" y="112.6">MAT14</text>
<text x="231.1" y="112.6">MAT14</text>
<text x="288.3" y="111.3">MAT14</text>
<text x="38.1" y="118.9">XL-1608SURUGC</text>
<text x="95.2" y="118.9">XL-1608SURUGC</text>
<text x="152.4" y="118.9">XL-1608SURUGC</text>
<text x="209.5" y="118.9">XL-1608SURUGC</text>
<text x="266.7" y="117.6">XL-1608SURUGC</text>
<text x="14.1" y="130.3">MAT13</text>
<text x="59.7" y="130.3">MAT15R</text>
<text x="71.3" y="130.3">MAT10</text>
<text x="116.8" y="130.3">MAT17R</text>
<text x="128.4" y="130.3">MAT11</text>
<text x="174" y="130.3">MAT17R</text>
<text x="185.6" y="130.3">MAT12</text>
<text x="231.1" y="130.3">MAT17R</text>
<text x="242.7" y="130.3">MAT13</text>
<text x="288.3" y="130.3">MAT17R</text>
<text x="59.7" y="135.4">MAT14</text>
<text x="116.8" y="135.4">MAT16</text>
<text x="174" y="135.4">MAT16</text>
<text x="231.1" y="135.4">MAT16</text>
<text x="288.3" y="135.4">MAT16</text>
<text x="38.1" y="141.8">XL-1608SURUGC</text>
<text x="95.2" y="141.8">XL-1608SURUGC</text>
<text x="152.4" y="141.8">XL-1608SURUGC</text>
<text x="210.8" y="141.8">XL-1608SURUGC</text>
<text x="266.7" y="141.8">XL-1608SURUGC</text>
<text x="14.1" y="154.5">MAT14</text>
<text x="59.7" y="154.5">MAT17R</text>
<text x="72.6" y="154.5">MAT15</text>
<text x="118.1" y="154.5">MAT17R</text>
<text x="59.7" y="159.6">MAT16</text>
<text x="118.1" y="159.6">MAT16</text>
<text x="38.1" y="165.9">XL-1608SURUGC</text>
<text x="96.5" y="165.9">XL-1608SURUGC</text>
<text x="12.9" y="185">MAT12</text>
<text x="53.3" y="185">MAT12R</text>
<text x="34.3" y="187.5">36</text>
<text x="12.9" y="192.6">MAT15</text>
<text x="34.3" y="195.1">36</text>
<text x="53.3" y="192.6">MAT15R</text>
<text x="12.9" y="200.2">MAT17</text>
<text x="34.3" y="202.7">36</text>
<text x="53.3" y="200.2">MAT17R</text>
</g>
</svg>
